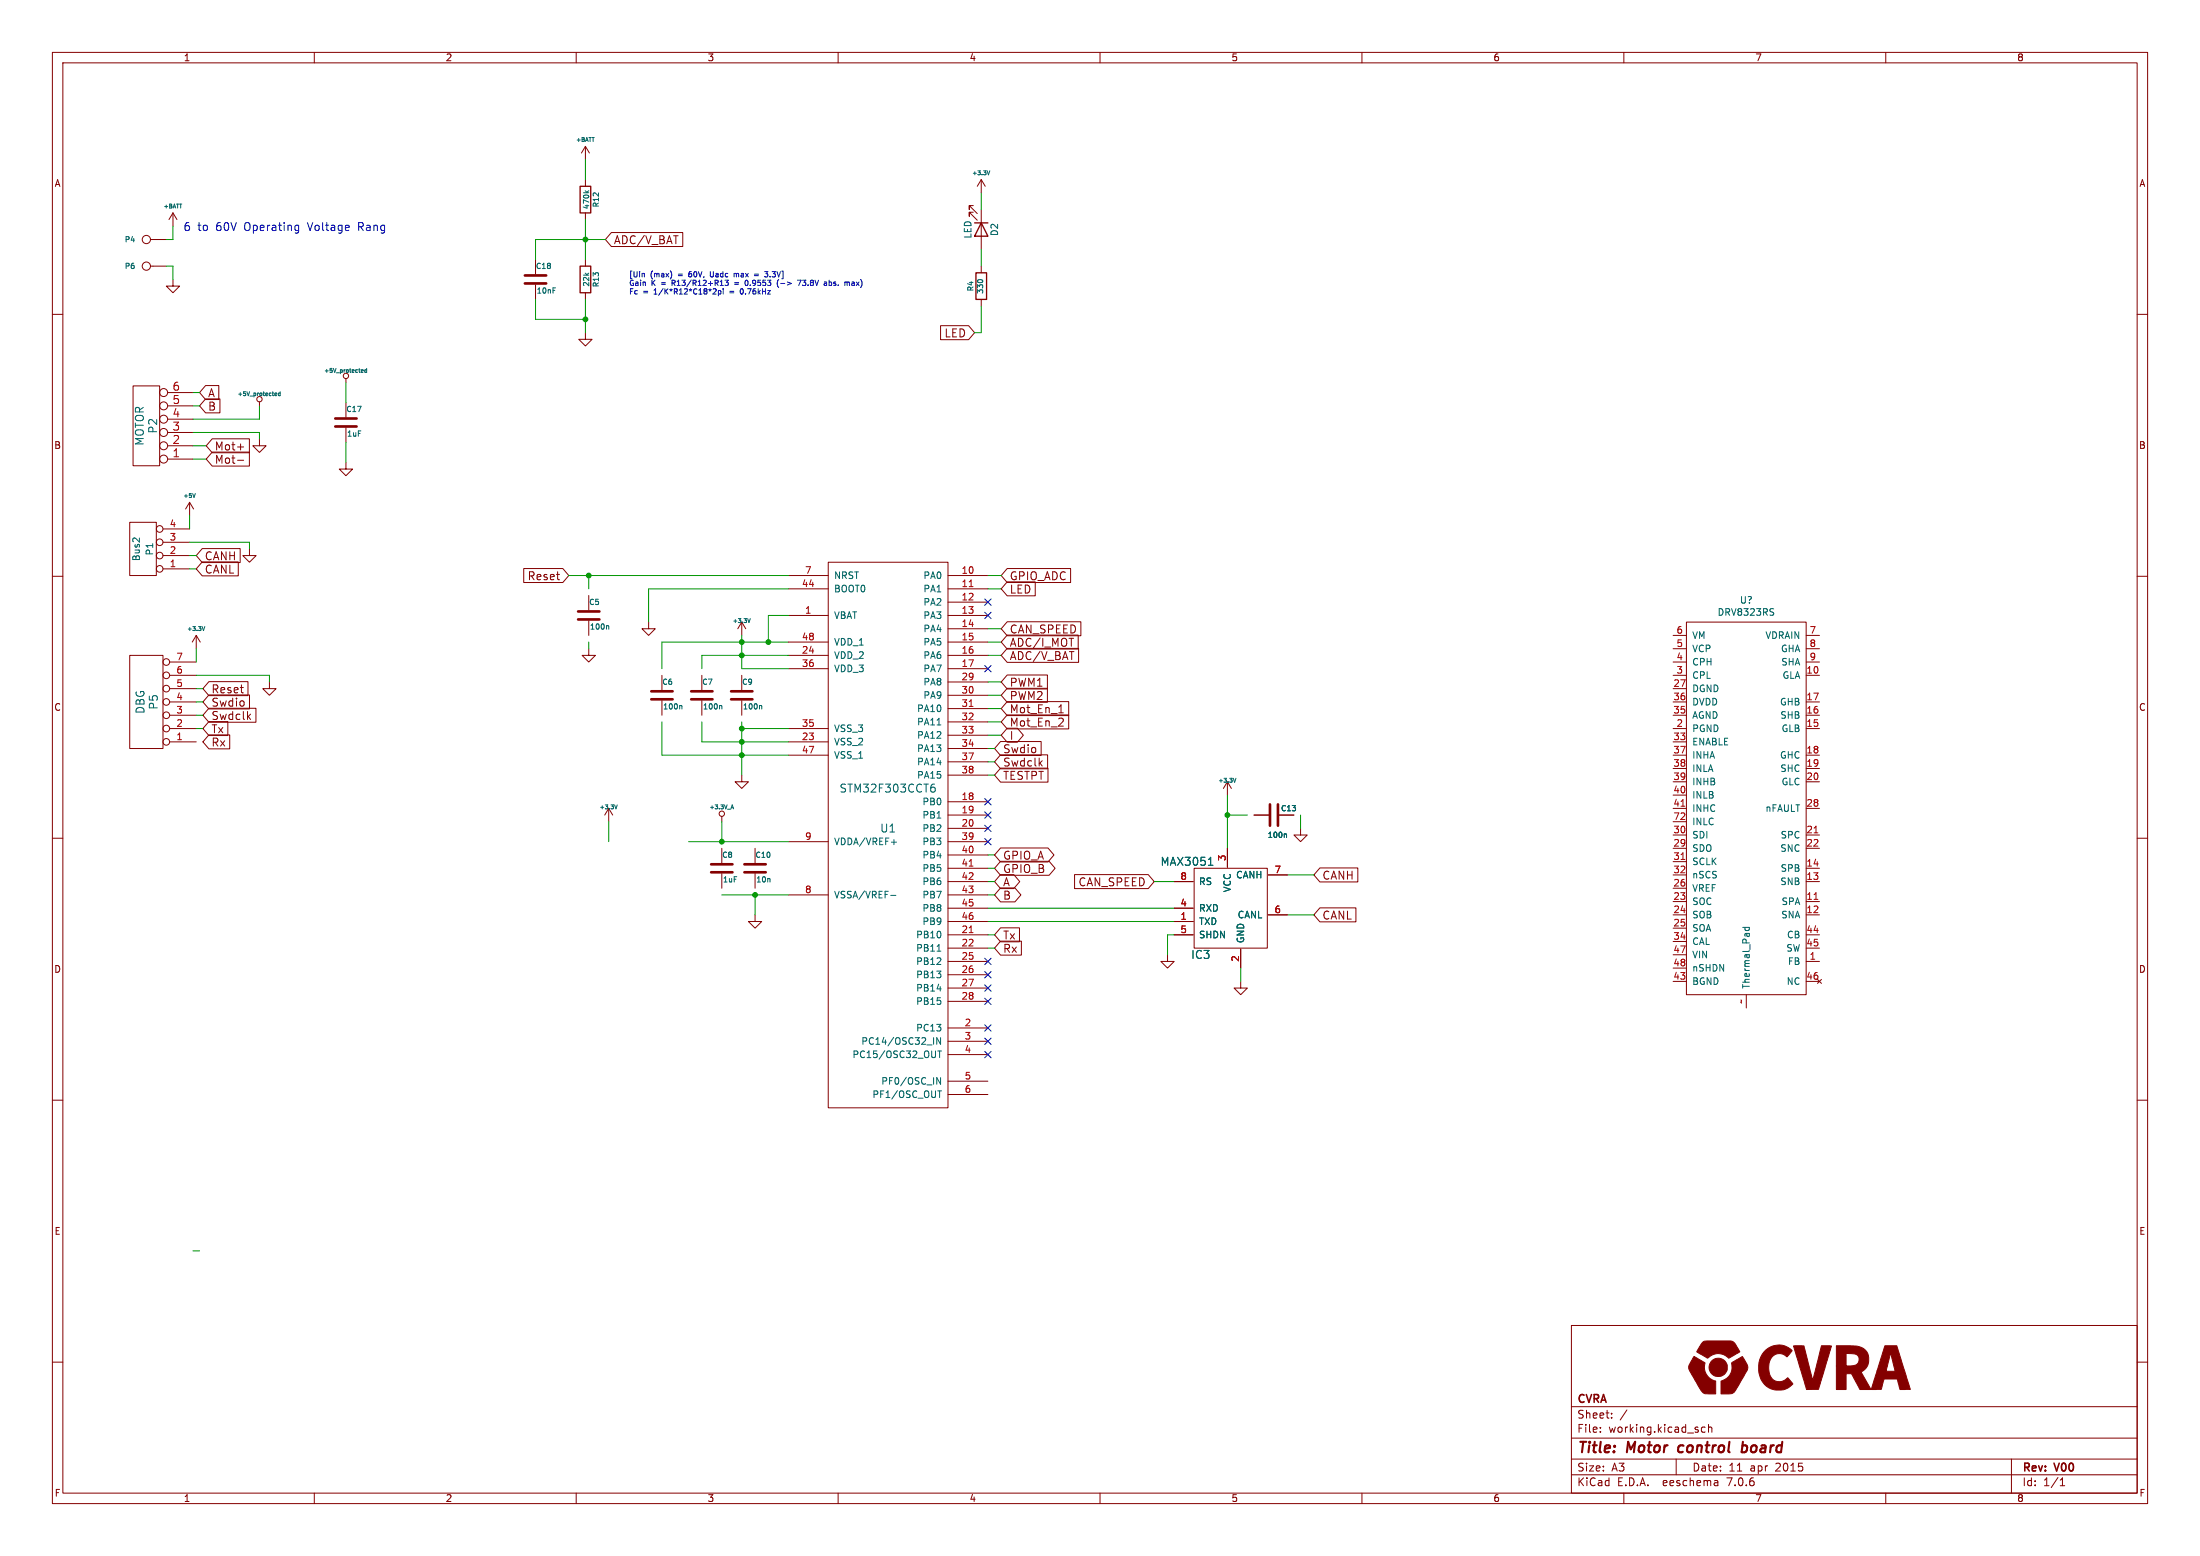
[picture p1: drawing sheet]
<svg xmlns="http://www.w3.org/2000/svg" width="420mm" height="297mm" viewBox="0 0 420 297" stroke-linecap="round" stroke-linejoin="round" font-family="sans-serif">
<g fill="none" stroke="#840000" stroke-width=".19">
<path d="M10 10h400v277h-400zM12 12h396v273h-396zM60 10v2M110 10v2M160 10v2M210 10v2M260 10v2M310 10v2M360 10v2M111.8 27.9l-.8 1.3M111.8 27.9v2.6M111.8 34.3v1.3"/>
<path d="M111.8 27.9l.7 1.3M185.8 39.2h-.8v.8v-.8l1.6 1.6M187.3 34.3v2.5M187.3 34.3l-.7 1.3M187.3 34.3l.8 1.3M10 60h2M28.7 45.7h3M28.7 50.8h3M33 53.3v1.3h1.3l-1.3 1.3-1.3-1.3h1.3M33 40.6l-.7 1.3M33 40.6v2.6M33 40.6l.8 1.3"/>
<path d="M102.2 49.5v2.8M102.2 54.4v2.8M111.8 40.6v1.3M111.8 49.5v1.3M111.8 55.9v1.3M116.7 44.4h13.6v2.7h-13.6l-1.1-1.4zM185.8 40.5h-.8v.8v-.8l1.6 1.5M187.3 40v7.6M187.3 50.8v1.3M187.3 57.2v1.2M408 60h2M25.4 73.7h5.1v15.2h-5.1z"/>
<path d="M32 77.5h4.8M32 74.9h4.8M39.2 76.1h2.8v2.7h-2.8l-1.1-1.3zM39.2 73.6h2.6v2.7h-2.6l-1.1-1.4zM49.5 76.7v.8M66 72.3v.7M66 76.8v2.8M111.8 63.5v1.3h1.2l-1.2 1.2-1.3-1.2h1.3M179.6 62.2h5.3l1.2 1.3-1.2 1.3h-5.3zM24.8 99.7h5v10.2h-5zM32 87.6h4.8M32 85.1h4.8"/>
<path d="M32 82.6h4.8M32 80h4.8M36.2 95.9l-.8 1.3M36.2 95.9v2.5M36.2 95.9l.8 1.3M40.5 83.8h7.1v2.6h-7.1l-1.1-1.3zM40.5 86.3h7.1v2.7h-7.1l-1.1-1.4zM45.3 85.3h1.2M45.3 87.9h1.2M49.5 83.8v1.3h1.3l-1.3 1.3-1.2-1.3h1.2M66 88.3v1.2h1.3l-1.3 1.3-1.2-1.3h1.2M66 81.7v2.8"/>
<path d="M10 110h2M31.1 108.6h5.1M31.1 106h5.1M31.1 103.5h5.1M31.1 101h5.1M38.6 107.3h6.9v2.6h-6.9l-1.1-1.3zM38.6 104.7h7.3v2.7h-7.3l-1.1-1.4zM47.6 104.8v1.2h1.3l-1.3 1.3-1.2-1.3h1.2M100 108.5h7.4l1.2 1.4-1.2 1.3h-7.4zM112.4 113.7v2.8M112.4 118.5v2.8M123.8 118.7v1.3h1.3l-1.3 1.3-1.2-1.3h1.2"/>
<path d="M141.6 118.7v2.6M141.6 118.7l-.8 1.3M141.6 118.7l.8 1.3M150.5 117.5h7.6M150.5 109.9h7.6M150.5 112.4h7.6M158.1 107.3h22.9v104.2h-22.9zM181 117.5h7.6M181 109.9h7.6M181 112.4h7.6M181 114.9h7.6M192.3 111.1h5.3v2.6h-5.3l-1.2-1.3z"/>
<path d="M192.3 108.5h12.1v2.7h-12.1l-1.2-1.3zM192.3 118.7h14v2.6h-14l-1.2-1.3zM321.9 118.7h22.9v71.2h-22.9zM408 110h2M24.8 125.1h6.3v17.8h-6.3zM32.4 139.1h5.1M32.4 136.5h5.1M32.4 134h5.1M32.4 131.4h5.1M32.4 128.9h5.1M32.4 126.4h5.1M37.5 121.3l-.8 1.3"/>
<path d="M37.5 121.3v2.5M37.5 121.3l.7 1.3M39.9 132.7h7.7v2.6h-7.7l-1.2-1.3zM39.9 137.7h3.6v2.7h-3.6l-1.2-1.3zM39.9 135.2h9v2.7h-9l-1.2-1.4zM39.9 130.1h7.4v2.7h-7.4l-1.2-1.4zM47.4 136.8l.4 .5M47.8 136.3l-.5 .6M51.4 130.2v1.2h1.3l-1.3 1.3-1.2-1.3h1.2M112.4 123.8v1.3h1.3l-1.3 1.3-1.3-1.3h1.3M126.4 128.9v2.8M126.4 133.7v2.8"/>
<path d="M134 128.9v2.8M134 133.7v2.8M141.6 128.9v2.8M141.6 133.7v2.8M150.5 139.1h7.6M150.5 122.6h7.6M150.5 125.1h7.6M150.5 127.6h7.6M181 120h7.6M181 122.6h7.6M181 125.1h7.6M181 127.6h7.6"/>
<path d="M181 130.2h7.6M181 132.7h7.6M181 135.3h7.6M181 137.8h7.6M192.3 133.9h11.7v2.7h-11.7l-1.2-1.3zM192.3 128.8h7.7v2.7h-7.7l-1.2-1.3zM192.3 136.5h11.7v2.6h-11.7l-1.2-1.3zM192.3 131.4h7.7v2.6h-7.7l-1.2-1.3zM192.3 139h1.9l1.2 1.3-1.2 1.4h-1.9l-1.2-1.4zM192.3 123.8h13.6v2.6h-13.6l-1.2-1.3zM192.3 121.2h13.5v2.7h-13.5l-1.2-1.3zM202 138.6h1"/>
<path d="M202.1 136.1h.9M202.9 137.2v.5M319.4 139.1h2.5M319.4 136.5h2.5M319.4 134h2.5M319.4 131.4h2.5M319.4 128.9h2.5M319.4 126.4h2.5M319.4 123.8h2.5M319.4 121.3h2.5M344.8 139.1h2.5M344.8 136.5h2.5"/>
<path d="M344.8 134h2.5M344.8 128.9h2.5M344.8 126.4h2.5M344.8 123.8h2.5M344.8 121.3h2.5M10 160h2M32.4 141.6h5.1M39.9 140.3h4v2.6h-4l-1.2-1.3zM116.2 154.3l-.8 1.3M116.2 154.3v2.5M116.2 154.3l.8 1.3M137.8 155.8v1"/>
<path d="M141.6 148v1.2h1.3l-1.3 1.3-1.3-1.3h1.3M150.5 141.6h7.6M150.5 144.1h7.6M181 153h7.6M181 155.6h7.6M181 158.1h7.6M181 140.3h7.6M181 142.9h7.6M181 145.4h7.6M181 148h7.6M191 144.1h9v2.6h-9l-1.1-1.3zM191 141.5h7.8v2.7h-7.8l-1.1-1.3z"/>
<path d="M191 146.6h9.1v2.7h-9.1l-1.1-1.3zM198.5 145.6l.5 .6M199 145.2l-.6 .6M234.3 149.2l-.7 1.3M234.3 149.2v2.6M234.3 149.2l.8 1.3M239.4 155.6h2.8M244.2 155.6h2.8M248.3 158.1v1.3h1.3l-1.3 1.3-1.3-1.3h1.3M319.4 141.6h2.5M319.4 144.1h2.5M319.4 146.7h2.5"/>
<path d="M319.4 149.2h2.5M319.4 159.4h2.5M319.4 154.3h2.5M319.4 151.8h2.5M319.4 156.8h2.5M344.8 144.1h2.5M344.8 146.7h2.5M344.8 149.2h2.5M344.8 159.4h2.5M344.8 154.3h2.5M408 160h2M137.8 161.9v2.8"/>
<path d="M137.8 166.8v2.7M144.1 174.6v1.3h1.3l-1.3 1.3-1.2-1.3h1.2M144.1 161.9v2.8M144.1 166.8v2.7M150.5 160.7h7.6M150.5 170.8h7.6M181 168.3h7.6M181 165.7h7.6M181 178.4h7.6M181 160.7h7.6M181 163.2h7.6M181 170.8h7.6"/>
<path d="M181 173.4h7.6M181 175.9h7.6M191 179.6h4v2.7h-4l-1.1-1.3zM191 177.1h3.6v2.7h-3.6l-1.1-1.4zM191 164.4h9.3l1.1 1.3-1.1 1.4h-9.3l-1.1-1.4zM191 166.9h2.5l1.2 1.4-1.2 1.3h-2.5l-1.1-1.3zM191 169.5h2.8l1.1 1.3-1.1 1.3h-2.8l-1.1-1.3zM191 161.9h9.1l1.1 1.3-1.1 1.3h-9.1l-1.1-1.3zM205.1 166.9h14.1l1.1 1.4-1.1 1.3h-14.1zM224.2 168.3h3.6M224.2 178.4h3.6M224.2 173.4h3.6"/>
<path d="M224.2 175.9h3.6M228 165.7h13.9v15.3h-13.9zM234.3 161.9v3.7M242.1 174.6h3.6M242.1 167h3.6M252 173.3h6.8v2.7h-6.8l-1.2-1.4zM252 165.7h7.2v2.6h-7.2l-1.2-1.3zM319.4 172.1h2.5M319.4 174.6h2.5M319.4 161.9h2.5M319.4 177.2h2.5M319.4 169.5h2.5"/>
<path d="M319.4 164.5h2.5M319.4 167h2.5M319.4 179.7h2.5M344.8 172.1h2.5M344.8 174.6h2.5M344.8 168.3h2.5M344.8 165.7h2.5M344.8 161.9h2.5M344.8 178.4h2.5M181 183.5h7.6M181 181h7.6M181 196.2h7.6"/>
<path d="M181 186.1h7.6M181 188.6h7.6M181 191.1h7.6M181 198.8h7.6M222.9 182.2v1.3h1.3l-1.3 1.3-1.3-1.3h1.3M236.9 187.3v1.3h1.2l-1.2 1.3-1.3-1.3h1.3M236.9 181.2v3.6M319.4 187.3h2.5M319.4 182.2h2.5M319.4 184.8h2.5M333.4 189.9v2.5M344.8 183.5h2.5"/>
<path d="M344.8 187.3h2.5M344.8 181h2.5M347 186.9l.7 .8M347.7 186.9l-.7 .8M10 210h2M181 201.3h7.6M181 206.4h7.6M181 208.9h7.6M408 210h2M10 260h2M300 253h108v32h-108zM408 260h2"/>
<path d="M300 278.5h108M300 274.5h108M300 268.5h108M305.5 273.2v.2M305.5 272.5v.1M307.7 270.5v.2M307.7 269.8v.1M310.6 269.1l-1.3 1.9M320 278.5v3M325.5 272.5l-.4-.1-.3 .3 .1 .6h.6M326.2 272.5l.2-.1 .3 .1 .1 .9M326.2 271.9v1.5"/>
<path d="M384 278.5v6.5M60 285v2M110 285v2M160 285v2M210 285v2M260 285v2M300 281.5h108M310 285v2M327.9 282.7v.9M327.9 283.5l-.1 .1M327.9 282.9l-.1 .1M360 285v2"/>
<path d="M393.3 283.6h.9M393.3 282.5l.4-.4v1.5"/>
<circle cx="27.9" cy="50.8" r=".79"/>
<circle cx="27.9" cy="45.7" r=".79"/>
<circle cx="31.2" cy="74.9" r=".76"/>
<circle cx="31.2" cy="77.5" r=".76"/>
<circle cx="49.5" cy="76.2" r=".51"/>
<circle cx="66" cy="71.8" r=".51"/>
<circle cx="31.2" cy="80" r=".76"/>
<circle cx="31.2" cy="85.1" r=".76"/>
<circle cx="31.2" cy="87.6" r=".76"/>
<circle cx="31.2" cy="82.5" r=".76"/>
<circle cx="30.5" cy="106" r=".63"/>
<circle cx="30.5" cy="103.5" r=".63"/>
<circle cx="30.5" cy="101" r=".63"/>
<circle cx="30.5" cy="108.6" r=".63"/>
<circle cx="31.7" cy="136.5" r=".63"/>
<circle cx="31.7" cy="126.4" r=".63"/>
<circle cx="31.7" cy="134" r=".63"/>
<circle cx="31.7" cy="139.1" r=".63"/>
<circle cx="31.7" cy="131.4" r=".63"/>
<circle cx="31.7" cy="128.9" r=".63"/>
<circle cx="31.7" cy="141.6" r=".63"/>
<circle cx="137.8" cy="155.3" r=".51"/>
</g>
<path d="M320.5 276.1l-.2 .7 .4 .4M332.6 276h.8M332.7 275.2l-.2 2M333.4 277a.66 .66 0 0 1-.9 .1" fill="none" stroke="#840000" stroke-width=".4"/>
<g fill="none" stroke="#840000" stroke-width=".51">
<path d="M100.2 54.1h4.1M100.2 52.6h4.1M64 79.9h4.1M64 81.4h4.1M110.4 118.2h4M110.4 116.7h4M124.3 133.5h4.1M124.3 132h4.1M132 133.5h4M132 132h4M139.6 133.5h4M139.6 132h4"/>
<path d="M242.4 153.5v4.1M244 153.5v4.1M135.8 166.5h4M135.8 165h4M142.1 166.5h4.1M142.1 165h4.1"/>
</g>
<g fill="none" stroke="#006464" stroke-width=".19">
<path d="M111.7 36.4l.4 .4M112.4 36.4l-.4 .3M188.4 32.6l.3 .8 .3-.8M105.6 54.9h.5M186.8 53.4h.6M52.5 75.4l.3 .1M52.5 75.1l.1-.1 .2 .1-.3 .2M53.5 75.1l-.2-.1-.2 .2 .1 .3h.3M53.5 74.8v.7M69 71h.3M69 70.7l.1-.1 .2 .1-.3 .1M70 70.3v.7h-.3v-.4h.3"/>
<path d="M37.3 94.2l-.3 .8M38.6 119.6l.2 .8 .3-.8M115.9 119.4l.3 .2v.5M142.7 118.1l.3 .7 .2-.7M338.4 116.8l.2 .3-.2 .3M338.4 116.2h.2M129.9 134.7l.3 .1v.5M137.5 134.7l.3 .1v.5M145.1 134.7l.3 .1v.5M178.9 138.4h.7M117.3 153.6l.3 .8 .2-.8M139.5 154.4l.3-.8 .2 .8"/>
<path d="M139.6 154.2h.4M178 150.2l.4 .1 .1 .2v.5l-.5 .2M178.4 149.7h-.4M235.4 148.6l.3 .7 .2-.7M245.3 159.2l.3 .1v.5M170.1 170.9h.9M170.2 160.8h.9M230.7 165.2h.9M231 163.9l.1-.3v1.6M332.7 177h1.3M333.2 177l-.1 .4 .2 .2 .6-.1v-.5M178.9 181.6h.7"/>
<path d="M179.6 198.1v1.2l-.8-1.2v1.2M178.8 205.7l.8 1.3v-1.3M179 200.6h.7M179 208.2h.7M179.4 200.6v1.3M179.4 208.2v1.3"/>
</g>
<path d="M110.7 35.6h2.1v5h-2.1zM110.7 50.8h2.1v5.1h-2.1zM186.1 42.5h2.5M186.3 52.1h2v5.1h-2zM187.3 42.5l1.3 2.6h-2.5z" fill="none" stroke="#840000" stroke-width=".25"/>
<path d="M185 112h.8M185 134.8h.8M320.9 153.9h.7M346.3 159h.7M185 178h.8M185 165.3h.8M320.9 164h.7M346.3 171.7h.7" fill="none" stroke="#a90000" stroke-width=".19"/>
<g fill="#840000" stroke="#840000" stroke-width=".19">
<path d="M323.4 258.9l2.1 1.2a2.68 2.68 0 0 0 2 3.5v2.5h-1.3a1.49 1.49 0 0 1-1.7-1.1l-1.7-2.9a1.63 1.63 0 0 1 .1-2.3z"/>
<path d="M330.6 260.1l2-1.2 .5 .7a1.84 1.84 0 0 1 0 2.7l-1.5 2.6a1.5 1.5 0 0 1-1.5 1.2h-1.6v-2.5a2.79 2.79 0 0 0 2.1-3.5z"/>
<path d="M325 256.2l.3-.2h.5h4.7a1.33 1.33 0 0 1 1.1 1l.5 1-2.1 1.3a2.78 2.78 0 0 0-4-.1l-2.1-1.2z"/>
<path d="M350.6 256.9h3.2a2.64 2.64 0 0 1 2.9 1.9 2.64 2.64 0 0 1-1.4 3.1l1.9 3.3h-2.1l-1.6-3h-1.1v3h-1.8v-4.5h2.6a1.33 1.33 0 0 0 1.7-1.5 1.4 1.4 0 0 0-1.7-.8l-.8-.1v2.4h-1.8z"/>
<path d="M336.8 258a3.5 3.5 0 0 1 5.3-.2l-1 1.2a1.98 1.98 0 0 0-2.1-.5 1.98 1.98 0 0 0-1.3 1.7 3.1 3.1 0 0 0 1.2 3.4 2.27 2.27 0 0 0 2.4-.6l1 1.2-1.1 .8a3.8 3.8 0 0 1-5.4-3.2 4.9 4.9 0 0 1 1-3.8z"/>
<path d="M342.4 256.9h2l1.6 6.5 1.7-6.5h1.9l-2.5 8.3h-2.2z"/>
<path d="M359.8 256.9h2.3l2.6 8.3h-2l-.5-2h-2.5l-.5 2h-2l1.1-3.5h3.5l-.9-3.4-.9 3.4h-1.7z"/>
<circle cx="328" cy="261" r="1.76"/>
</g>
<g fill="none" stroke="#0000c2" stroke-width=".19">
<path d="M56.6 43l.4 .1M57 43v1.2l-.1 .2-.4 .1M57 43.9l-.4 .1M122.9 52.2l.1 .1v.6M128.2 52.1v.7M128.3 54h.4M128.7 53.5h-.4v1M131.5 52.1v.7M131.5 52.3v.1M135.6 51.8v.9l.4 .2M136.5 55.1l.2 .2v.3l-.6 .5h.6M137.1 55.5h.3l.2 .1-.1 .5h-.4"/>
<path d="M137.1 55.5v1M138.1 55.1v.1M138.1 55.5v.6M139 53.5l-.3 .4 .3 .1v.4l-.2 .1-.4-.1M140.1 52.2v.7M140.1 52.3l.3-.1 .2 .1M140.2 54h.8M140.2 54.3h.8M140.6 52.3v.6M140.7 52.2l-.1 .1M141.6 55.1a.54 .54 0 0 0-.3 .5 .54 .54 0 0 0 .3 .5M142.5 53.5a.58 .58 0 0 0 .1 1l.2-.4"/>
<path d="M142.6 53.5l.2 .4M144 52.3h.8M144 52.6h.8M146 51.8h.6l-.4 .4M146.4 52.2l.2 .2v.3l-.2 .2M147 52.8v.1M148.5 53.6a1.19 1.19 0 0 0 .2 1.3M149 54.1h.8M152.2 53.5h.7l-.4 1M153.2 53.5h.6M153.2 54.4l.2 .1M158.3 54.4h.4"/>
<path d="M158.3 53.5v1M158.3 53.9h.4M162 53.8l.2 .2v.5M162.9 53.8l-.3 .1M163 54.1l-.4 .2v.1l.4 .1"/>
</g>
<g fill="none" stroke="#009600" stroke-width=".19">
<path d="M111.8 30.5v3.8M187.3 36.8v3.2M31.7 50.8h1.3v2.5M33 43.2v2.5h-1.3M102.2 57.2v3.8h9.6M111.8 41.9v7.6M111.8 57.2v6.3M115.6 45.7h-13.4v3.8M187.3 47.6v3.2M187.3 58.4v5.1h-1.2M36.8 77.5h1.3M36.8 74.9h1.3"/>
<path d="M49.5 77.5v2.5h-12.7M66 73v3.8M36.2 98.4v2.6M36.8 87.6h2.6M36.8 82.6h12.7v1.2M36.8 85.1h2.6M66 84.5v3.8M36.2 103.5h11.4v1.3M36.2 106h1.3M36.2 108.6h1.3M108.6 109.9h41.9M112.4 109.9v2.5"/>
<path d="M150.5 117.5h-3.8v5.1M150.5 112.4h-26.7v6.3M188.6 109.9h2.5M188.6 112.4h2.5M37.5 128.9h13.9v1.3M37.5 136.5h1.2M37.5 134h1.2M37.5 139.1h1.2M37.5 131.4h1.2M37.5 123.8v2.6M112.4 122.6v1.2M126.4 137.8v6.3h24.1"/>
<path d="M134 137.8v3.8h16.5M141.6 121.3v6.3h8.9M141.6 137.8v10.2M141.6 139.1h8.9M150.5 122.6h-24.1v5M150.5 125.1h-16.5v2.5M188.6 122.6h2.5M188.6 125.1h2.5M188.6 132.7h2.5M188.6 135.3h2.5M188.6 137.8h2.5M188.6 130.2h2.5"/>
<path d="M188.6 120h2.5M116.2 156.8v3.9M137.8 156.8v3.9M188.6 145.4h1.3M188.6 140.3h2.5M188.6 142.9h1.3M188.6 148h1.3M234.3 151.8v10.1M234.3 155.6h3.8M248.3 155.6v2.5M131.4 160.7h19.1M137.8 170.8h12.7"/>
<path d="M144.1 170.8v3.8M188.6 168.3h1.3M188.6 170.8h1.3M188.6 163.2h1.3M188.6 178.4h1.3M188.6 173.4h35.6M188.6 165.7h1.3M188.6 175.9h35.6M220.3 168.3h3.9M224.2 178.4h-1.3v3.8M245.7 167h5.1M245.7 174.6h5.1"/>
<path d="M188.6 181h1.3M236.9 184.8v2.5M36.8 238.8h1.3"/>
</g>
<g fill="none" stroke="#000084" stroke-width=".19">
<path d="M188 116.9l1.2 1.2M188 114.3l1.2 1.2M189.2 116.9l-1.2 1.2M189.2 114.3l-1.2 1.2M188 127l1.2 1.2M189.2 127l-1.2 1.2M188 157.5l1.2 1.2M188 155l1.2 1.2M188 152.4l1.2 1.2M189.2 157.5l-1.2 1.2M189.2 155l-1.2 1.2M189.2 152.4l-1.2 1.2"/>
<path d="M188 160l1.2 1.3M189.2 160l-1.2 1.3M188 188l1.2 1.2M188 185.4l1.2 1.3M188 198.1l1.2 1.3M188 195.6l1.2 1.2M188 190.5l1.2 1.2M188 182.9l1.2 1.2M189.2 188l-1.2 1.2M189.2 185.4l-1.2 1.3M189.2 198.1l-1.2 1.3M189.2 195.6l-1.2 1.2"/>
<path d="M189.2 190.5l-1.2 1.2M189.2 182.9l-1.2 1.2M188 200.7l1.2 1.2M189.2 200.7l-1.2 1.2"/>
</g>
<g fill="#009600" stroke="#009600" stroke-width=".19">
<circle cx="141.6" cy="144.1" r=".46"/>
<circle cx="137.8" cy="160.7" r=".46"/>
<circle cx="144.1" cy="170.8" r=".46"/>
<circle cx="112.4" cy="109.9" r=".46"/>
<circle cx="141.6" cy="125.1" r=".46"/>
<circle cx="141.6" cy="139.1" r=".46"/>
<circle cx="146.7" cy="122.6" r=".46"/>
<circle cx="141.6" cy="122.6" r=".46"/>
<circle cx="141.6" cy="141.6" r=".46"/>
<circle cx="111.8" cy="45.7" r=".46"/>
<circle cx="111.8" cy="61" r=".46"/>
<circle cx="234.3" cy="155.6" r=".46"/>
</g>
<g font-size="2.8" fill="#840000">
<text x="301" y="277.9">Title:</text>
<text x="310.6" y="277.9">Motor</text>
<text x="321.3" y="277.9">control</text>
<text x="334.1" y="277.9">board</text>
</g>
<g font-size="2.1" fill="#0000c2">
<text x="34.9" y="44.2">6</text>
<text x="37.7" y="44.2">to</text>
<text x="41.3" y="44.2">60V</text>
<text x="46.8" y="44.2">Operating</text>
<text x="59" y="44.2">Voltage</text>
<text x="68.8" y="44.2">Rang</text>
</g>
<g font-size="2.1" fill="#840000">
<text x="117.1" y="46.8">ADC/V_BAT</text>
<text x="180.2" y="64.6">LED</text>
<text x="39.6" y="76">A</text>
<text x="39.6" y="78.6">B</text>
<text x="40.9" y="86.2">Mot+</text>
<text x="40.9" y="88.7">Mot-</text>
<text x="39" y="107.1">CANH</text>
<text x="39" y="109.7">CANL</text>
<text x="100.7" y="111">Reset</text>
<text x="192.7" y="113.5">LED</text>
<text x="192.7" y="111">GPIO_ADC</text>
<text x="192.7" y="123.7">ADC/I_MOT</text>
<text x="192.7" y="121.1">CAN_SPEED</text>
<text x="192.7" y="131.3">PWM1</text>
<text x="192.7" y="126.2">ADC/V_BAT</text>
<text x="40.3" y="135.1">Swdio</text>
<text x="40.3" y="137.6">Swdclk</text>
<text x="40.3" y="132.5">Reset</text>
<text x="192.7" y="136.4">Mot_En_1</text>
<text x="192.7" y="133.8">PWM2</text>
<text x="40.3" y="142.7">Rx</text>
<text x="40.3" y="140.2">Tx</text>
<text x="191.4" y="144">Swdio</text>
<text x="192.7" y="138.9">Mot_En_2</text>
<text x="192.7" y="141.4">I</text>
<text x="191.4" y="146.5">Swdclk</text>
<text x="191.4" y="149.1">TESTPT</text>
<text x="191.4" y="166.8">GPIO_B</text>
<text x="191.4" y="164.3">GPIO_A</text>
<text x="191.4" y="169.4">A</text>
<text x="191.4" y="171.9">B</text>
<text x="205.8" y="169.4">CAN_SPEED</text>
<text x="252.3" y="168.1">CANH</text>
<text x="191.4" y="179.5">Tx</text>
<text x="252.3" y="175.7">CANL</text>
<text x="191.4" y="182.1">Rx</text>
<text x="301" y="268.2">CVRA</text>
<text x="301" y="273.7">File:</text>
<text x="301" y="271">Sheet:</text>
<text x="307.1" y="273.7">working.kicad_sch</text>
<text x="301" y="281.1">Size:</text>
<text x="307.6" y="281.1">A3</text>
<text x="323" y="281.1">Date:</text>
<text x="330" y="281.1">11</text>
<text x="334.2" y="281.1">apr</text>
<text x="339.1" y="281.1">2015</text>
<text x="386" y="281.3">Rev:</text>
<text x="392.4" y="281.3">V00</text>
<text x="301" y="283.9">KiCad</text>
<text x="308.7" y="283.9">E.D.A.</text>
<text x="317.6" y="283.9">eeschema</text>
<text x="330" y="283.9">7.0.6</text>
<text x="386" y="283.9">Id:</text>
<text x="390.1" y="283.9">1/1</text>
</g>
<g font-size="2.1" fill="#a90000">
<text x="32.9" y="77.2">5</text>
<text x="32.9" y="74.7">6</text>
<text x="32.9" y="82.3">3</text>
<text x="32.9" y="79.8">4</text>
<text x="32.9" y="87.4">1</text>
<text x="32.9" y="84.8">2</text>
</g>
<g font-size="2.1" fill="#006464">
<text x="30.2" y="82.8" transform="rotate(-90 30.2 82.8)">P2</text>
<text x="27.7" y="85.2" transform="rotate(-90 27.7 85.2)">MOTOR</text>
<text x="27.8" y="136.3" transform="rotate(-90 27.8 136.3)">DBG</text>
<text x="30.3" y="135.5" transform="rotate(-90 30.3 135.5)">P5</text>
<text x="160.2" y="151.5">STM32F303CCT6</text>
<text x="167.9" y="159.1">U1</text>
<text x="221.5" y="165.5">MAX3051</text>
<text x="227.3" y="183.2">IC3</text>
</g>
<g font-size="1.8" fill="#840000">
<text x="35" y="11.9">1</text>
<text x="85" y="11.9">2</text>
<text x="135" y="11.9">3</text>
<text x="185" y="11.9">4</text>
<text x="235" y="11.9">5</text>
<text x="285" y="11.9">6</text>
<text x="335" y="11.9">7</text>
<text x="385" y="11.9">8</text>
<text x="10.3" y="35.9">A</text>
<text x="408.3" y="35.9">A</text>
<text x="10.3" y="85.9">B</text>
<text x="408.2" y="85.9">B</text>
<text x="10.3" y="135.9">C</text>
<text x="408.2" y="135.9">C</text>
<text x="10.3" y="185.9">D</text>
<text x="408.2" y="185.9">D</text>
<text x="10.3" y="235.9">E</text>
<text x="408.3" y="235.9">E</text>
<text x="10.3" y="285.9">F</text>
<text x="35" y="286.9">1</text>
<text x="85" y="286.9">2</text>
<text x="135" y="286.9">3</text>
<text x="185" y="286.9">4</text>
<text x="235" y="286.9">5</text>
<text x="285" y="286.9">6</text>
<text x="335" y="286.9">7</text>
<text x="385" y="286.9">8</text>
<text x="408.3" y="285.9">F</text>
</g>
<g font-size="1.8" fill="#006464">
<text x="185.6" y="45.6" transform="rotate(-90 185.6 45.6)">LED</text>
<text x="190.7" y="45.2" transform="rotate(-90 190.7 45.2)">D2</text>
<text x="26.9" y="107.2" transform="rotate(-90 26.9 107.2)">Bus2</text>
<text x="29.4" y="106.1" transform="rotate(-90 29.4 106.1)">P1</text>
<text x="159.1" y="113.3">BOOT0</text>
<text x="159.1" y="110.7">NRST</text>
<text x="176.2" y="110.7">PA0</text>
<text x="176.2" y="113.3">PA1</text>
<text x="159.1" y="118.3">VBAT</text>
<text x="176.2" y="115.8">PA2</text>
<text x="176.2" y="118.3">PA3</text>
<text x="327.8" y="117.7">DRV8323RS</text>
<text x="332.1" y="115.4">U?</text>
<text x="159.1" y="126">VDD_2</text>
<text x="159.1" y="123.4">VDD_1</text>
<text x="176.2" y="120.9">PA4</text>
<text x="176.2" y="123.4">PA5</text>
<text x="176.2" y="126">PA6</text>
<text x="323" y="124.7">VCP</text>
<text x="323" y="122.1">VM</text>
<text x="336.9" y="122.1">VDRAIN</text>
<text x="339.9" y="124.7">GHA</text>
<text x="159.1" y="128.5">VDD_3</text>
<text x="176.2" y="128.5">PA7</text>
<text x="176.2" y="131">PA8</text>
<text x="323" y="129.8">CPL</text>
<text x="323" y="127.2">CPH</text>
<text x="340" y="127.2">SHA</text>
<text x="340.2" y="129.8">GLA</text>
<text x="175" y="136.1">PA10</text>
<text x="176.2" y="133.6">PA9</text>
<text x="323" y="132.3">DGND</text>
<text x="323" y="137.4">AGND</text>
<text x="323" y="134.8">DVDD</text>
<text x="339.7" y="134.8">GHB</text>
<text x="339.8" y="137.4">SHB</text>
<text x="159.1" y="142.5">VSS_2</text>
<text x="159.1" y="139.9">VSS_3</text>
<text x="175" y="138.7">PA11</text>
<text x="175" y="141.2">PA12</text>
<text x="175" y="143.7">PA13</text>
<text x="323" y="139.9">PGND</text>
<text x="323" y="142.5">ENABLE</text>
<text x="340" y="139.9">GLB</text>
<text x="159.1" y="145">VSS_1</text>
<text x="175" y="146.3">PA14</text>
<text x="175" y="148.8">PA15</text>
<text x="323" y="145">INHA</text>
<text x="323" y="147.5">INLA</text>
<text x="339.7" y="145">GHC</text>
<text x="339.8" y="147.5">SHC</text>
<text x="176" y="153.9">PB0</text>
<text x="323" y="150.1">INHB</text>
<text x="323" y="152.6">INLB</text>
<text x="323" y="155.2">INHC</text>
<text x="336.9" y="155.2">nFAULT</text>
<text x="340" y="150.1">GLC</text>
<text x="159.1" y="161.5">VDDA/VREF+</text>
<text x="176" y="156.4">PB1</text>
<text x="176" y="159">PB2</text>
<text x="176" y="161.5">PB3</text>
<text x="323" y="160.2">SDI</text>
<text x="323" y="157.7">INLC</text>
<text x="339.8" y="160.2">SPC</text>
<text x="176" y="164.1">PB4</text>
<text x="176" y="166.6">PB5</text>
<text x="235.9" y="167.9">CANH</text>
<text x="323" y="162.8">SDO</text>
<text x="323" y="165.3">SCLK</text>
<text x="323" y="167.9">nSCS</text>
<text x="339.8" y="162.8">SNC</text>
<text x="339.8" y="166.6">SPB</text>
<text x="159.1" y="171.7">VSSA/VREF-</text>
<text x="176" y="169.1">PB6</text>
<text x="176" y="171.7">PB7</text>
<text x="228.8" y="169.1">RS</text>
<text x="235.2" y="170.4" transform="rotate(-90 235.2 170.4)">VCC</text>
<text x="323" y="172.9">SOC</text>
<text x="323" y="170.4">VREF</text>
<text x="339.8" y="169.1">SNB</text>
<text x="340" y="172.9">SPA</text>
<text x="174.8" y="179.3">PB10</text>
<text x="176" y="174.2">PB8</text>
<text x="176" y="176.8">PB9</text>
<text x="228.8" y="176.8">TXD</text>
<text x="228.8" y="174.2">RXD</text>
<text x="228.8" y="179.3">SHDN</text>
<text x="236.2" y="175.5">CANL</text>
<text x="323" y="175.5">SOB</text>
<text x="323" y="178">SOA</text>
<text x="340" y="175.5">SNA</text>
<text x="341" y="179.3">CB</text>
<text x="174.8" y="181.8">PB11</text>
<text x="174.8" y="184.4">PB12</text>
<text x="237.7" y="180.1" transform="rotate(-90 237.7 180.1)">GND</text>
<text x="323" y="180.6">CAL</text>
<text x="323" y="183.1">VIN</text>
<text x="323" y="185.6">nSHDN</text>
<text x="340.9" y="181.8">SW</text>
<text x="341.2" y="184.4">FB</text>
<text x="174.8" y="186.9">PB13</text>
<text x="174.8" y="189.5">PB14</text>
<text x="174.8" y="192">PB15</text>
<text x="323" y="188.2">BGND</text>
<text x="334.2" y="188.8" transform="rotate(-90 334.2 188.8)">Thermal_Pad</text>
<text x="341" y="188.2">NC</text>
<text x="174.8" y="197.1">PC13</text>
<text x="162.6" y="202.2">PC15/OSC32_OUT</text>
<text x="164.3" y="199.6">PC14/OSC32_IN</text>
<text x="166.5" y="209.8">PF1/OSC_OUT</text>
<text x="168.1" y="207.2">PF0/OSC_IN</text>
</g>
<g font-size="1.8" fill="#a90000">
<text x="32.3" y="100.7">4</text>
<text x="32.3" y="105.8">2</text>
<text x="32.3" y="103.3">3</text>
<text x="32.3" y="108.3">1</text>
<text x="153" y="112.1">44</text>
<text x="153.6" y="109.6">7</text>
<text x="183.5" y="109.6">10</text>
<text x="183.5" y="112.1">11</text>
<text x="153.6" y="117.2">1</text>
<text x="183.5" y="114.7">12</text>
<text x="183.5" y="117.2">13</text>
<text x="183.5" y="119.8">14</text>
<text x="153" y="124.8">24</text>
<text x="153" y="122.3">48</text>
<text x="183.5" y="122.3">15</text>
<text x="183.5" y="124.8">16</text>
<text x="320" y="123.6">5</text>
<text x="320" y="121">6</text>
<text x="345.4" y="121">7</text>
<text x="345.4" y="123.6">8</text>
<text x="33.6" y="131.2">5</text>
<text x="33.6" y="128.7">6</text>
<text x="33.6" y="126.1">7</text>
<text x="153" y="127.4">36</text>
<text x="183.5" y="127.4">17</text>
<text x="183.5" y="129.9">29</text>
<text x="319.4" y="131.2">27</text>
<text x="320" y="128.7">3</text>
<text x="320" y="126.1">4</text>
<text x="344.8" y="128.7">10</text>
<text x="345.4" y="126.1">9</text>
<text x="33.6" y="136.3">3</text>
<text x="33.6" y="133.7">4</text>
<text x="183.5" y="132.5">30</text>
<text x="183.5" y="135">31</text>
<text x="183.5" y="137.5">32</text>
<text x="319.4" y="136.3">35</text>
<text x="319.4" y="133.7">36</text>
<text x="344.8" y="136.3">16</text>
<text x="344.8" y="133.7">17</text>
<text x="33.6" y="141.4">1</text>
<text x="33.6" y="138.8">2</text>
<text x="153" y="141.4">23</text>
<text x="153" y="138.8">35</text>
<text x="153" y="143.9">47</text>
<text x="183.5" y="140.1">33</text>
<text x="183.5" y="142.6">34</text>
<text x="319.4" y="141.4">33</text>
<text x="319.4" y="143.9">37</text>
<text x="320" y="138.8">2</text>
<text x="344.8" y="138.8">15</text>
<text x="344.8" y="143.9">18</text>
<text x="183.5" y="145.2">37</text>
<text x="183.5" y="147.7">38</text>
<text x="319.4" y="146.4">38</text>
<text x="319.4" y="149">39</text>
<text x="344.8" y="146.4">19</text>
<text x="344.8" y="149">20</text>
<text x="183.5" y="152.8">18</text>
<text x="183.5" y="155.3">19</text>
<text x="319.4" y="151.5">40</text>
<text x="319.4" y="154.1">41</text>
<text x="344.8" y="154.1">28</text>
<text x="153.6" y="160.4">9</text>
<text x="183.5" y="157.9">20</text>
<text x="183.5" y="160.4">39</text>
<text x="319.4" y="161.7">29</text>
<text x="319.4" y="159.1">30</text>
<text x="319.4" y="156.6">72</text>
<text x="344.8" y="159.1">21</text>
<text x="344.8" y="161.7">22</text>
<text x="183.5" y="162.9">40</text>
<text x="183.5" y="165.5">41</text>
<text x="234.1" y="164.4" transform="rotate(-90 234.1 164.4)">3</text>
<text x="243.2" y="166.8">7</text>
<text x="319.4" y="164.2">31</text>
<text x="319.4" y="166.8">32</text>
<text x="344.8" y="165.5">14</text>
<text x="153.6" y="170.6">8</text>
<text x="183.5" y="168">42</text>
<text x="183.5" y="170.6">43</text>
<text x="183.5" y="173.1">45</text>
<text x="225.3" y="173.1">4</text>
<text x="225.3" y="168">8</text>
<text x="319.4" y="171.8">23</text>
<text x="319.4" y="169.3">26</text>
<text x="344.8" y="171.8">11</text>
<text x="344.8" y="168">13</text>
<text x="183.5" y="178.2">21</text>
<text x="183.5" y="175.6">46</text>
<text x="225.3" y="175.6">1</text>
<text x="225.3" y="178.2">5</text>
<text x="243.2" y="174.4">6</text>
<text x="319.4" y="174.4">24</text>
<text x="319.4" y="176.9">25</text>
<text x="319.4" y="179.5">34</text>
<text x="344.8" y="174.4">12</text>
<text x="344.8" y="178.2">44</text>
<text x="183.5" y="180.7">22</text>
<text x="183.5" y="183.3">25</text>
<text x="183.5" y="185.8">26</text>
<text x="236.6" y="183.7" transform="rotate(-90 236.6 183.7)">2</text>
<text x="319.4" y="182">47</text>
<text x="319.4" y="184.5">48</text>
<text x="344.8" y="180.7">45</text>
<text x="345.4" y="183.3">1</text>
<text x="183.5" y="188.3">27</text>
<text x="183.5" y="190.9">28</text>
<text x="319.4" y="187.1">43</text>
<text x="333.1" y="191.7" transform="rotate(-90 333.1 191.7)">~</text>
<text x="344.8" y="187.1">46</text>
<text x="184.1" y="196">2</text>
<text x="184.1" y="198.5">3</text>
<text x="184.1" y="201">4</text>
<text x="184.1" y="206.1">5</text>
<text x="184.1" y="208.7">6</text>
</g>
<g font-size="1.4" fill="#006464">
<text x="112.7" y="40.1" transform="rotate(-90 112.7 40.1)">470k</text>
<text x="114.5" y="39.7" transform="rotate(-90 114.5 39.7)">R12</text>
<text x="23.7" y="46.5">P4</text>
<text x="23.7" y="51.5">P6</text>
<text x="102.2" y="51.5">C18</text>
<text x="102.3" y="56.2">10nF</text>
<text x="112.7" y="54.8" transform="rotate(-90 112.7 54.8)">22k</text>
<text x="114.5" y="54.9" transform="rotate(-90 114.5 54.9)">R13</text>
<text x="186" y="55.7" transform="rotate(-90 186 55.7)">R4</text>
<text x="187.9" y="56.2" transform="rotate(-90 187.9 56.2)">330</text>
<text x="66" y="78.8">C17</text>
<text x="66.2" y="83.5">1uF</text>
<text x="112.4" y="115.7">C5</text>
<text x="112.5" y="120.4">100n</text>
<text x="126.3" y="130.9">C6</text>
<text x="133.9" y="130.9">C7</text>
<text x="141.6" y="130.9">C9</text>
<text x="126.5" y="135.6">100n</text>
<text x="134.1" y="135.6">100n</text>
<text x="141.7" y="135.6">100n</text>
<text x="244.4" y="155">C13</text>
<text x="241.9" y="160.1">100n</text>
<text x="137.8" y="163.9">C8</text>
<text x="144.1" y="163.9">C10</text>
<text x="137.9" y="168.6">1uF</text>
<text x="144.3" y="168.6">10n</text>
</g>
<g font-size="1.4" fill="#0000c2">
<text x="120" y="53">[Uin</text>
<text x="124.2" y="53">(max)</text>
<text x="129.7" y="53">=</text>
<text x="132" y="53">60V,</text>
<text x="136.3" y="53">Uadc</text>
<text x="141.1" y="53">max</text>
<text x="145.2" y="53">=</text>
<text x="147.5" y="53">3.3V]</text>
<text x="120" y="54.6">Gain</text>
<text x="120" y="56.3">Fc</text>
<text x="122.8" y="56.3">=</text>
<text x="124.4" y="54.6">K</text>
<text x="125.1" y="56.3">1/K*R12*C18*2pi</text>
<text x="126.4" y="54.6">=</text>
<text x="128.7" y="54.6">R13/R12+R13</text>
<text x="139.7" y="56.3">=</text>
<text x="142" y="56.3">0.76kHz</text>
<text x="143.2" y="54.6">0.9553</text>
<text x="149.6" y="54.6">(-&gt;</text>
<text x="153.8" y="54.6">73.8V</text>
<text x="159.1" y="54.6">abs.</text>
<text x="163.2" y="54.6">max)</text>
</g>
<g font-size="1.1" fill="#006464">
<text x="109.8" y="27.3">+BATT</text>
<text x="185.5" y="33.6">+3.3V</text>
<text x="31.1" y="40">+BATT</text>
<text x="61.8" y="71.3">+5V_protected</text>
<text x="45.2" y="75.8">+5V_protected</text>
<text x="34.9" y="95.2">+5V</text>
<text x="139.7" y="119.1">+3.3V</text>
<text x="35.6" y="120.6">+3.3V</text>
<text x="232.5" y="149.6">+3.3V</text>
<text x="114.3" y="154.7">+3.3V</text>
<text x="135.3" y="154.7">+3.3V_A</text>
</g>
</svg>
